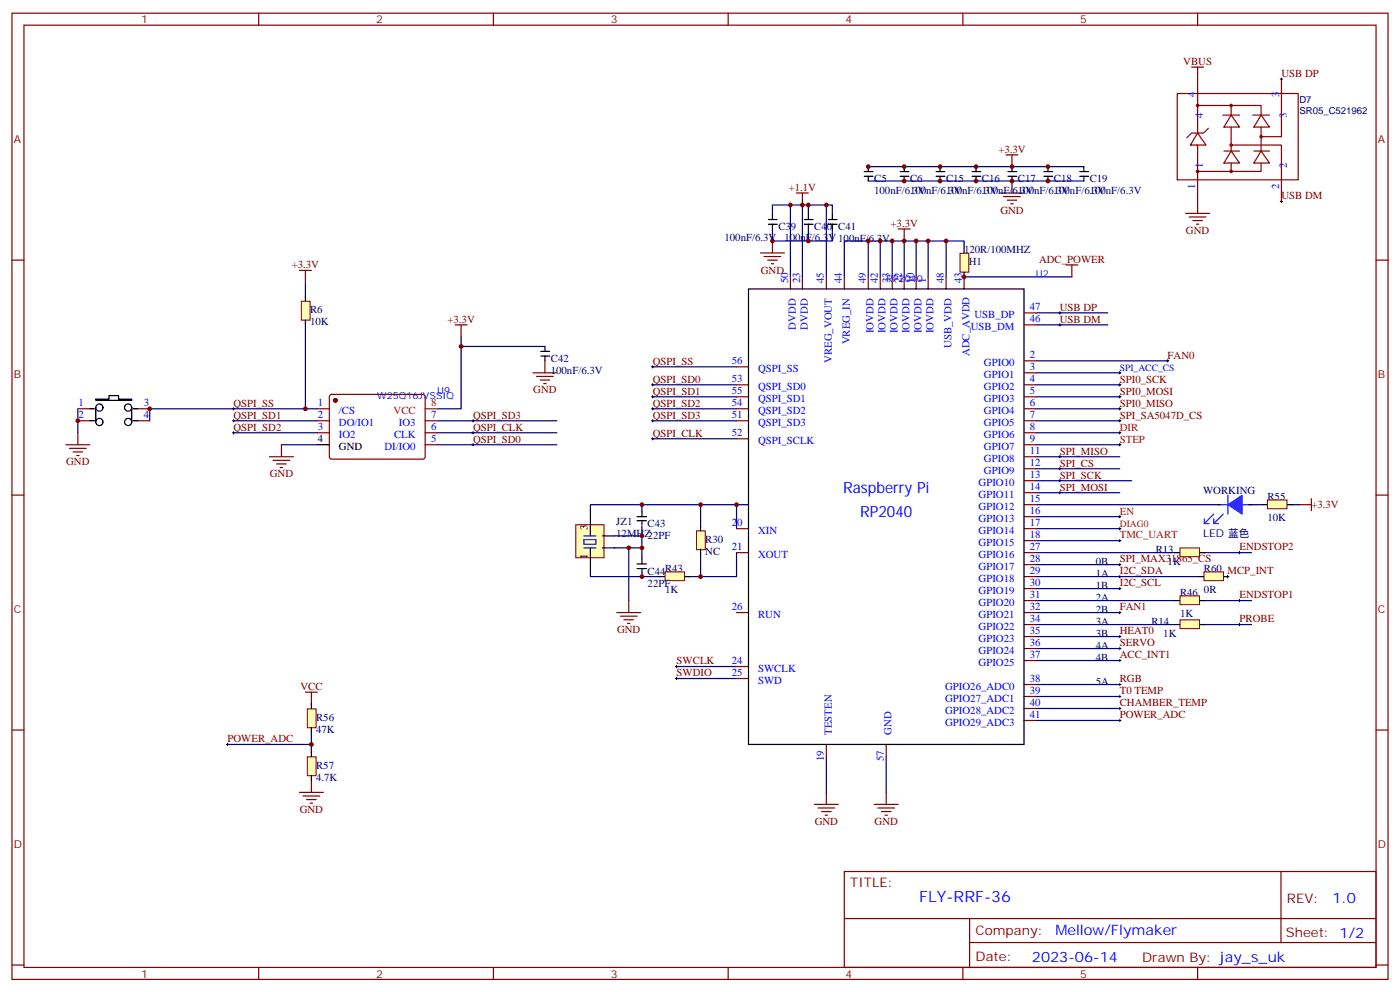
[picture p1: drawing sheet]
<svg xmlns="http://www.w3.org/2000/svg" width="412mm" height="292mm" viewBox="0 0 412 292" stroke-linecap="round" stroke-linejoin="round" font-family="sans-serif">
<g fill="none" stroke="#000" stroke-width=".29">
<path d="M377.1 23.3h.7M377.5 22.9v.7M377.1 59.3h.7M377.5 58.9v.7M311.9 92.1h.7M311.9 95.6h.7M312.2 91.7v.7M312.2 95.2v.8M68.8 119.9v.7M191.9 107.9h.7M191.9 113.2h.7M191.9 116.8h.7"/>
<path d="M192.3 107.6v.7M192.3 112.9v.7M192.3 116.4v.7M192.3 119.9v.7M329.5 113.2h.7M329.5 116.8h.7M329.5 109.7h.7M329.8 109.4v.7M329.8 112.9v.7M329.8 116.4v.7M329.8 119.9v.7M343.6 106.2h.7"/>
<path d="M344 105.8v.7M68.4 120.3h.7M68.4 123.8h.7M68.4 127.4h.7M68.8 123.5v.7M68.8 127v.7M139 123.8h.7M139 130.9h.7M139 127.4h.7M139.3 123.5v.7M139.3 127v.7M139.3 130.5v.7"/>
<path d="M191.9 120.3h.7M191.9 123.8h.7M191.9 129.1h.7M192.3 123.5v.7M192.3 128.8v.7M311.9 134.4h.7M311.9 137.9h.7M312.2 134.1v.7M312.2 137.6v.7M329.5 120.3h.7M329.5 123.8h.7M329.5 130.9h.7"/>
<path d="M329.5 127.4h.7M329.8 123.5v.7M329.8 127v.7M329.8 130.5v.7M311.9 141.5h.7M311.9 145h.7M312.2 141.1v.7M312.2 144.6v.7M329.5 152h.7M329.5 155.6h.7M329.5 159.1h.7M329.8 151.7v.7"/>
<path d="M329.8 155.2v.7M329.8 158.8v.7M329.5 169.7h.7M329.5 173.2h.7M329.5 166.2h.7M329.8 165.8v.7M329.8 169.3v.7M329.8 172.9v.7M329.8 179.9v.7M361.2 169.7h.7M361.6 169.3v.7M364.8 176.7h.7"/>
<path d="M364.8 162.6h.7M365.1 162.3v.7M365.1 176.4v.7M199 196.1h.7M199 199.7h.7M199.3 195.8v.7M199.3 199.3v.7M329.5 190.9h.7M329.5 187.3h.7M329.5 180.3h.7M329.5 194.4h.7M329.8 187v.7"/>
<path d="M329.8 190.5v.7M329.8 194v.7M364.8 183.8h.7M365.1 183.4v.7M66.7 219.1h.7M67 218.7v.7M329.5 205h.7M329.5 208.5h.7M329.5 212h.7M329.5 201.4h.7M329.8 201.1v.7M329.8 204.6v.7"/>
<path d="M329.8 208.1v.7M329.8 211.7v.7"/>
</g>
<g fill="none" stroke="#800000" stroke-width=".35">
<path d="M351 19.8h3.5M352.8 19.8v3.5M234.6 56.8h3.5M236.4 56.8v3.5M294.6 56.8h7M295.6 57.9h5M296.3 45.6h3.6M296.7 58.9h2.8M297.7 60h.7M298.1 45.6v3.5M298.1 53.3v3.5M352.8 59.3v3.5"/>
<path d="M88.2 79.6h3.5M90 79.6v3.5M224 74.4h7.1M225.1 75.5h4.9M226.1 76.6h2.9M227.2 77.6h.7M227.5 70.9v3.5M264.6 67.4h3.5M266.3 67.4v3.5M314 78h3.5M315.7 78v3.5M349.2 62.8h7.1"/>
<path d="M350.3 63.9h4.9M351.4 64.9h2.8M352.4 66h.7M134.1 95.6h3.5M135.8 95.6v3.5M157 109.7h7M158 110.8h5M159.1 111.8h2.8M160.2 112.9h.7M160.5 106.2v3.5M19.4 130.9h7.1M20.5 131.9h4.9"/>
<path d="M21.5 133h2.8M22.6 134.1h.7M22.9 127.4v3.5M79.4 134.4h7M80.4 135.5h5M81.5 136.5h2.8M82.5 137.6h.8M82.9 130.9v3.5M382.8 148.5h3.5M386.3 146.8v3.5M185.2 176.7v3.6M181.7 180.3h7"/>
<path d="M182.7 181.3h5M183.8 182.4h2.8M184.9 183.4h.7M90 203.7h3.5M91.7 203.7v3.5M88.2 233.2h7M89.3 234.2h4.9M90.3 235.3h2.8M91.4 236.4h.7M91.7 229.7v3.5M239.9 236.7h7M240.9 237.8h5"/>
<path d="M242 238.8h2.8M243.1 239.9h.7M243.4 233.2v3.5M257.5 236.7h7.1M258.6 237.8h4.9M259.6 238.8h2.9M260.7 239.9h.7M261.1 233.2v3.5"/>
</g>
<g fill="none" stroke="#000080" stroke-width=".35">
<path d="M255.8 53.3h63.5M319.3 49h-63.5v.7M227.5 67.4v3.5h17.7v-3.5M232.8 60.3h-5.3v2.8M236.4 60.3h-3.6v21.2M236.4 60.3h8.8v2.8M236.4 60.3v21.2M238.1 60.3v2.8M238.1 67.4v3.5M243.4 60.3v21.2M255.8 70.9h-7.1v10.6M259.3 70.9v10.6"/>
<path d="M262.8 70.9v10.6M266.3 70.9v10.6M269.9 70.9v10.6M273.4 70.9h5.3v10.6M278.7 70.9h5.3v2.1M90 83.3v3.8M90 95.6v24.7M135.8 99.1v2.9M255.8 81.5v-10.6h17.6v10.6M284 81.5h31.7M305.2 92.1h21.1M305.2 95.6h21.1"/>
<path d="M160.5 102h-24.7v18.3h-7M192.3 107.9h24.7M192.3 113.2h24.7M192.3 116.8h24.7M305.2 113.2h24.6M305.2 116.8h24.6M305.2 109.7h24.6M305.2 106.2h38.8M22.9 120.3v7.1M68.8 123.8h24.7M68.8 127.4h24.7M82.9 130.9h10.6"/>
<path d="M93.5 120.3h-49.4v3.5M128.8 123.8h35.2M128.8 127.4h35.2M128.8 130.9h35.2M192.3 120.3h24.7M192.3 123.8h24.7M192.3 129.1h24.7M305.2 120.3h24.6M305.2 123.8h24.6M305.2 127.4h24.6M305.2 130.9h24.6M305.2 134.4h24.6"/>
<path d="M305.2 137.9h24.6M189.1 154.9v2.8h-8.1M189.1 148.5v2.1M189.1 157.7v3.5M206.4 148.5v6.4M217 148.5v7.1M220.5 148.5h-46.6v2.1M305.2 145h24.6M305.2 159.1h24.6M305.2 152h24.6M305.2 141.5h28.2M305.2 148.5h53.6"/>
<path d="M305.2 155.6h24.6M368.7 148.5h3.1M380.3 148.5h2.5M173.9 168.3v1.4h15.2v-1.1M181 161.2h8.1v3.2M185.2 161.2v15.5M189.1 169.7h5.3M202.8 169.7h3.6M217 162.6v7.1h-10.6v-6.7M305.2 169.7h47.9M305.2 173.2h24.6M305.2 176.7h40.9"/>
<path d="M305.2 162.6h40.9M305.2 166.2h24.6M354.5 176.7h14.2M354.5 162.6h14.2M199.3 196.1h17.7M199.3 199.7h17.7M305.2 187.3h24.6M305.2 190.9h24.6M305.2 194.4h24.6M305.2 183.8h40.9M305.2 180.3h24.6M354.5 183.8h14.2"/>
<path d="M67 219.1h24.7M91.7 215.5v5.7M305.2 201.4h24.6M305.2 208.5h24.6M305.2 212h24.6M305.2 205h24.6M243.4 222.6v10.6M261.1 222.6v10.6"/>
</g>
<g fill="none" stroke="#870000" stroke-width=".35">
<path d="M232.8 81.5v3.5M236.4 81.5v3.5M243.4 81.5v3.5M248.7 81.5v3.5M255.8 81.5v3.5M259.3 81.5v3.5M262.8 81.5v3.5M266.3 81.5v3.5M269.9 81.5v3.5M273.4 81.5v3.5M278.7 81.5v3.5M284 81.5v3.5"/>
<path d="M301.6 92.1h3.6M301.6 95.6h3.6M97.2 116.3l.5-.2h27.1l.4 .7v17.9l-.7 .4-27.1-.1-.4-.6v-17.6zM217 107.9h3.5M217 116.8h3.5M217 113.2h3.5M301.6 116.8h3.6M301.6 113.2h3.6M301.6 109.7h3.6M301.6 106.2h3.6M93.5 127.4h3.5M93.5 123.8h3.5"/>
<path d="M93.5 120.3h3.5M125.2 130.9h3.6M125.2 127.4h3.6M125.2 123.8h3.6M217 123.8h3.5M217 120.3h3.5M217 129.1h3.5M301.6 130.9h3.6M301.6 127.4h3.6M301.6 123.8h3.6M301.6 120.3h3.6M301.6 137.9h3.6"/>
<path d="M301.6 134.4h3.6M217 155.6h3.5M301.6 155.6h3.6M301.6 159.1h3.6M301.6 152h3.6M301.6 148.5h3.6M301.6 145h3.6M301.6 141.5h3.6M217 162.6h3.5M301.6 176.7h3.6M301.6 173.2h3.6M301.6 169.7h3.6"/>
<path d="M301.6 166.2h3.6M301.6 162.6h3.6M217 180.3h3.5M217 199.7h3.5M217 196.1h3.5M301.6 194.4h3.6M301.6 190.9h3.6M301.6 187.3h3.6M301.6 183.8h3.6M301.6 180.3h3.6M243.4 219.1v3.5M261.1 219.1v3.5"/>
<path d="M301.6 212h3.6M301.6 208.5h3.6M301.6 205h3.6M301.6 201.4h3.6"/>
</g>
<path d="M220.5 85h81.1v134.1h-81.1zM93.5 130.9h3.5" fill="none" stroke="#000" stroke-width=".35"/>
<circle cx="98.8" cy="117.8" r=".53" fill="#870000" stroke="#870000" stroke-width=".35"/>
<path d="M125.2 120.3h3.6" fill="none" stroke="#f00" stroke-width=".35"/>
<path d="M169.6 154.4h8.3v9.7h-8.3z" fill="#ffffb0" stroke="#800000" stroke-width=".29"/>
<g fill="none" stroke="#000" stroke-width=".35">
<path d="M254.6 51.9h2.6M254.6 50.5h2.6M255.8 49v1.4M255.8 51.9v1.4M265.2 51.9h2.5M265.2 50.5h2.5M266.3 49v1.4M266.3 51.9v1.4M275.7 51.9h2.6M275.7 50.5h2.6M276.9 49v1.4M276.9 51.9v1.4"/>
<path d="M286.3 51.9h2.6M286.3 50.5h2.6M287.5 49v1.4M287.5 51.9v1.4M296.9 51.9h2.6M296.9 50.5h2.6M298.1 49v1.4M298.1 51.9v1.4M307.5 51.9h2.6M307.5 50.5h2.6M308.7 49v1.4M308.7 51.9v1.4"/>
<path d="M318.1 51.9h2.6M318.1 50.5h2.6M319.3 49v1.4M319.3 51.9v1.4M226.4 66h2.5M226.4 64.6h2.5M227.5 63.1v1.4M227.5 66v1.4M236.9 66h2.6M236.9 64.6h2.6M238.1 63.1v1.4M238.1 66v1.4"/>
<path d="M244 66h2.6M244 64.6h2.6M245.2 63.1v1.4M245.2 66v1.4M159.3 104.8h2.6M159.3 103.4h2.6M160.5 102v1.3M160.5 104.8v1.4M173.9 150.6v7.1M177.4 157.7h3.6M173.9 161.2v7.1M177.4 161.2h3.6"/>
</g>
<path d="M172 158.8h3.5v1.4h-3.5zM172 157.7h3.5M172 161.2h3.5" fill="none" stroke="#00f" stroke-width=".35"/>
<path d="M347.6 175.4h5.7v2.5h-5.7z" fill="#ffffb0" stroke="#800000" stroke-width=".29"/>
<path d="M346.1 176.7h1.4M353.5 176.7h1.4" fill="none" stroke="#000" stroke-width=".35"/>
<path d="M88.8 88.7h2.5v5.5h-2.5z" fill="#ffffb0" stroke="#800000" stroke-width=".29"/>
<path d="M90 87.1v1.4M90 94.2v1.4" fill="none" stroke="#000" stroke-width=".35"/>
<path d="M195.9 168.3h5.8v2.6h-5.8z" fill="#ffffb0" stroke="#800000" stroke-width=".29"/>
<path d="M194.4 169.7h1.4M201.8 169.7h1.4" fill="none" stroke="#000" stroke-width=".35"/>
<path d="M205.2 156.2h2.6v5.6h-2.6z" fill="#ffffb0" stroke="#800000" stroke-width=".29"/>
<path d="M187.7 153.2h2.7M187.7 152h2.7M189.1 150.6v1.4M189.1 153.1v1.4M206.4 154.9v1.4M187.7 167.3h2.7M187.7 165.9h2.7M189.1 164.4v1.4M189.1 167.2v1.4M206.4 161.6v1.4" fill="none" stroke="#000" stroke-width=".35"/>
<path d="M282.8 74.5h2.6v5.6h-2.6z" fill="#ffffb0" stroke="#800000" stroke-width=".29"/>
<path d="M284 73v1.4M284 80.1v1.4" fill="none" stroke="#000" stroke-width=".35"/>
<g fill="none" stroke="#900" stroke-width=".35">
<path d="M346.8 27.5h35.6v25.4h-35.6zM352.8 31h9.9v2.9M352.8 39.2l2.4 3.5h-4.5zM352.8 30.3v8.9M356 37.7l-1.5 1.5h-3.5l-1.4 1.4M360.2 33.9h4.9M362.7 31h8.8v2.9M362.7 33.9l2.4 3.5h-4.6zM362.7 37.4v7M369 33.9h4.9M371.5 33.9l2.4 3.5h-4.5zM371.5 37.4v7"/>
<path d="M377.5 30.3v9.9h-6M352.4 42.7h.4v9.5M360.5 44.4h4.6M362.7 42.7h14.8v9.5M362.7 48v2.4h-9.9M362.7 44.4l2.4 3.6h-4.6zM369.4 44.4h4.5M371.5 48v2.4h-8.8M371.5 44.4l2.4 3.6h-4.5z"/>
<circle cx="352.8" cy="31" r=".35"/>
<circle cx="362.7" cy="31" r=".35"/>
<circle cx="352.8" cy="50.4" r=".35"/>
<circle cx="362.7" cy="42.7" r=".35"/>
<circle cx="362.7" cy="50.4" r=".35"/>
<circle cx="371.5" cy="40.2" r=".35"/>
</g>
<path d="M352.8 23.3v7M377.5 23.3v7M352.8 52.2v7.1M377.5 52.2v7.1" fill="none" stroke="#870000" stroke-width=".35"/>
<path d="M347.6 182.4h5.7v2.6h-5.7z" fill="#ffffb0" stroke="#800000" stroke-width=".29"/>
<path d="M346.1 183.8h1.4M353.5 183.8h1.4" fill="none" stroke="#000" stroke-width=".35"/>
<path d="M347.6 161.2h5.7v2.6h-5.7z" fill="#ffffb0" stroke="#800000" stroke-width=".29"/>
<path d="M358.8 148.5h.7M368 148.5h.7M346.1 162.6h1.4M353.5 162.6h1.4" fill="none" stroke="#000" stroke-width=".35"/>
<path d="M354.8 154.1h1.4M354.8 152.7v1.4M357.5 154.1h1.4M357.5 152.7v1.4M357.5 151.3l-2.7 2.8M358.9 148.5h9.8M360.3 151.3l-2.8 2.8M361.7 145.7v5.6" fill="none" stroke="#00f" stroke-width=".35"/>
<path d="M361.7 148.5l4.2-2.8v5.6z" fill="#00f" stroke="#00f" stroke-width=".29"/>
<path d="M373.3 147.1h5.8v2.6h-5.8z" fill="#ffffb0" stroke="#800000" stroke-width=".29"/>
<path d="M371.8 148.5h1.4M379.3 148.5h1.3" fill="none" stroke="#000" stroke-width=".35"/>
<path d="M90.5 208.6h2.6v5.6h-2.6z" fill="#ffffb0" stroke="#800000" stroke-width=".29"/>
<path d="M91.7 207.1v1.4M91.7 214.2v1.3" fill="none" stroke="#000" stroke-width=".35"/>
<path d="M90.5 222.7h2.6v5.6h-2.6z" fill="#ffffb0" stroke="#800000" stroke-width=".29"/>
<g fill="none" stroke="#000" stroke-width=".35">
<path d="M28.2 117.5h3.9v-1.1h2.8v1.1h3.9v.3h-10.6zM28.2 119.9v4.3M38.8 119.9v4.3M26.5 120.3h1.4M26.5 123.8h1.4M39.2 120.3h1.4M39.2 123.8h1.4M91.7 221.2v1.4M91.7 228.3v1.4"/>
<circle cx="29.3" cy="119.9" r="1.06"/>
<circle cx="37.7" cy="119.9" r="1.06"/>
<circle cx="29.3" cy="124.2" r="1.06"/>
<circle cx="37.7" cy="124.2" r="1.06"/>
</g>
<path d="M22.9 120.3h3.6M22.9 123.8h3.6M40.6 120.3h3.5M40.6 123.8h3.5" fill="none" stroke="#870000" stroke-width=".35"/>
<path d="M354.7 168.3h5.7v2.6h-5.7z" fill="#ffffb0" stroke="#800000" stroke-width=".29"/>
<path d="M353.1 169.7h1.4M360.6 169.7h1.3" fill="none" stroke="#000" stroke-width=".35"/>
<g fill="none" stroke="#870000" stroke-width=".35">
<path d="M3.5 3.9h405.4v284.3h-405.4zM7.1 7.4h398.2v277.3h-398.2zM76.2 3.9v3.5M145.3 3.9v3.5M214.5 3.9v3.5M283.6 3.9v3.5M352.8 3.9v3.5M3.5 76.6h3.6M405.3 76.6h3.6M3.5 145.7h3.6M405.3 145.7h3.6M3.5 214.8h3.6"/>
<path d="M405.3 214.8h3.6M248.7 256.5h156.6v28.2h-156.6zM377.3 256.5v20.9M248.7 270.3h156.5M285.6 277.4h119.6M285.6 270.3v14.1M3.5 284h3.6M76.2 284.7v3.5M145.3 284.7v3.5M214.5 284.7v3.5M283.6 284.7v3.5M352.8 284.7v3.5"/>
<path d="M405.3 284h3.6"/>
</g>
<g fill="#800000">
<circle cx="22.9" cy="123.8" r=".71"/>
<circle cx="44.1" cy="120.3" r=".71"/>
<circle cx="90" cy="120.3" r=".71"/>
<circle cx="135.8" cy="102" r=".71"/>
<circle cx="185.2" cy="161.2" r=".71"/>
<circle cx="189.1" cy="169.7" r=".71"/>
<circle cx="189.1" cy="161.2" r=".71"/>
<circle cx="189.1" cy="157.7" r=".71"/>
<circle cx="189.1" cy="148.5" r=".71"/>
<circle cx="206.4" cy="169.7" r=".71"/>
<circle cx="206.4" cy="148.5" r=".71"/>
<circle cx="217" cy="148.5" r=".71"/>
<circle cx="227.5" cy="70.9" r=".71"/>
<circle cx="232.8" cy="60.3" r=".71"/>
<circle cx="236.4" cy="60.3" r=".71"/>
<circle cx="238.1" cy="70.9" r=".71"/>
<circle cx="238.1" cy="60.3" r=".71"/>
<circle cx="243.4" cy="60.3" r=".71"/>
<circle cx="255.8" cy="70.9" r=".71"/>
<circle cx="255.8" cy="49" r=".71"/>
<circle cx="259.3" cy="70.9" r=".71"/>
<circle cx="262.8" cy="70.9" r=".71"/>
<circle cx="266.3" cy="70.9" r=".71"/>
<circle cx="266.3" cy="53.3" r=".71"/>
<circle cx="266.3" cy="49" r=".71"/>
<circle cx="269.9" cy="70.9" r=".71"/>
<circle cx="273.4" cy="70.9" r=".71"/>
<circle cx="276.9" cy="53.3" r=".71"/>
<circle cx="276.9" cy="49" r=".71"/>
<circle cx="278.7" cy="70.9" r=".71"/>
<circle cx="284" cy="81.5" r=".71"/>
<circle cx="287.5" cy="53.3" r=".71"/>
<circle cx="287.5" cy="49" r=".71"/>
<circle cx="298.1" cy="53.3" r=".71"/>
<circle cx="298.1" cy="49" r=".71"/>
<circle cx="308.7" cy="53.3" r=".71"/>
<circle cx="308.7" cy="49" r=".71"/>
<circle cx="91.7" cy="219.1" r=".71"/>
</g>
<g font-size="4.6" fill="#00f">
<text x="248.4" y="145">Raspberry Pi</text>
<text x="253.4" y="152">RP2040</text>
<text x="270.8" y="265.5">FLY-RRF-36</text>
</g>
<g font-size="4.2" fill="#00f">
<text x="392.5" y="265.7">1.0</text>
<text x="310.9" y="275.3">Mellow/Flymaker</text>
<text x="304" y="283.1">2023-06-14</text>
</g>
<g font-size="3.9" fill="#800">
<text x="250.5" y="261.1">TITLE:</text>
<text x="379.1" y="265.7">REV:</text>
<text x="287.4" y="275.3">Company:</text>
<text x="378.7" y="275.9">Sheet: 1/2</text>
<text x="287.4" y="282.9">Date:</text>
<text x="336.4" y="283">Drawn By: jay_s_uk</text>
</g>
<g font-size="3.2" fill="#800">
<text x="41.6" y="6.9">1</text>
<text x="110.8" y="6.9">2</text>
<text x="179.9" y="6.9">3</text>
<text x="249.1" y="6.9">4</text>
<text x="318.2" y="6.9">5</text>
<text x="4.1" y="42">A</text>
<text x="405.9" y="42">A</text>
<text x="4.1" y="111.1">B</text>
<text x="405.9" y="111.1">B</text>
<text x="4.1" y="180.3">C</text>
<text x="405.9" y="180.3">C</text>
<text x="4.1" y="249.4">D</text>
<text x="405.9" y="249.4">D</text>
<text x="41.6" y="287.7">1</text>
<text x="110.8" y="287.7">2</text>
<text x="179.9" y="287.7">3</text>
<text x="249.1" y="287.7">4</text>
<text x="318.2" y="287.7">5</text>
</g>
<g font-size="3.2" fill="#800000">
<text x="348.6" y="19.1">VBUS</text>
<text x="377.5" y="22.6">USB DP</text>
<text x="294.1" y="44.9">+3.3V</text>
<text x="232.3" y="56.2">+1.1V</text>
<text x="377.5" y="58.6">USB DM</text>
<text x="294.7" y="62.9">GND</text>
<text x="262.3" y="66.7">+3.3V</text>
<text x="349.3" y="68.9">GND</text>
<text x="306.1" y="77.3">ADC_POWER</text>
<text x="85.9" y="78.9">+3.3V</text>
<text x="224.1" y="80.5">GND</text>
<text x="131.8" y="95">+3.3V</text>
<text x="312.2" y="91.4">USB DP</text>
<text x="312.2" y="95">USB DM</text>
<text x="192.3" y="107.3">QSPI_SS</text>
<text x="344" y="105.6">FAN0</text>
<text x="192.3" y="112.6">QSPI_SD0</text>
<text x="329.8" y="112.6">SPI0_SCK</text>
<text x="68.8" y="119.7">QSPI_SS</text>
<text x="157.1" y="115.8">GND</text>
<text x="192.3" y="116.1">QSPI_SD1</text>
<text x="192.3" y="119.7">QSPI_SD2</text>
<text x="329.8" y="119.7">SPI0_MISO</text>
<text x="329.8" y="116.1">SPI0_MOSI</text>
<text x="68.8" y="123.2">QSPI_SD1</text>
<text x="139.3" y="123.2">QSPI_SD3</text>
<text x="192.3" y="123.2">QSPI_SD3</text>
<text x="329.8" y="123.2">SPI_SA5047D_CS</text>
<text x="68.8" y="126.7">QSPI_SD2</text>
<text x="139.3" y="130.2">QSPI_SD0</text>
<text x="139.3" y="126.7">QSPI_CLK</text>
<text x="192.3" y="128.5">QSPI_CLK</text>
<text x="19.5" y="136.9">GND</text>
<text x="312.2" y="133.8">SPI_MISO</text>
<text x="312.2" y="137.3">SPI_CS</text>
<text x="79.5" y="140.5">GND</text>
<text x="312.2" y="140.8">SPI_SCK</text>
<text x="312.2" y="144.4">SPI_MOSI</text>
<text x="386.3" y="149.5">+3.3V</text>
<text x="365.1" y="162">ENDSTOP2</text>
<text x="329.8" y="165.5">SPI_MAX31865_CS</text>
<text x="329.8" y="169.1">I2C_SDA</text>
<text x="329.8" y="172.6">I2C_SCL</text>
<text x="361.6" y="169.1">MCP_INT</text>
<text x="329.8" y="179.6">FAN1</text>
<text x="365.1" y="176.1">ENDSTOP1</text>
<text x="365.1" y="183.2">PROBE</text>
<text x="181.8" y="186.3">GND</text>
<text x="329.8" y="190.2">SERVO</text>
<text x="329.8" y="186.7">HEAT0</text>
<text x="199.3" y="195.5">SWCLK</text>
<text x="329.8" y="193.7">ACC_INT1</text>
<text x="88.5" y="203.1">VCC</text>
<text x="199.3" y="199">SWDIO</text>
<text x="329.8" y="200.8">RGB</text>
<text x="329.8" y="204.3">T0 TEMP</text>
<text x="329.8" y="207.9">CHAMBER_TEMP</text>
<text x="329.8" y="211.4">POWER_ADC</text>
<text x="67" y="218.4">POWER_ADC</text>
<text x="88.3" y="239.3">GND</text>
<text x="240" y="242.8">GND</text>
<text x="257.6" y="242.8">GND</text>
</g>
<g font-size="3.2" fill="#00f">
<text x="352.1" y="28.6" transform="rotate(-90 352.1 28.6)">4</text>
<text x="376.8" y="28.6" transform="rotate(-90 376.8 28.6)">3</text>
<text x="354.4" y="34.7" transform="rotate(-90 354.4 34.7)">4</text>
<text x="379.1" y="34.7" transform="rotate(-90 379.1 34.7)">3</text>
<text x="354.4" y="49.4" transform="rotate(-90 354.4 49.4)">1</text>
<text x="379.1" y="49.4" transform="rotate(-90 379.1 49.4)">2</text>
<text x="352.1" y="55.6" transform="rotate(-90 352.1 55.6)">1</text>
<text x="376.8" y="55.6" transform="rotate(-90 376.8 55.6)">2</text>
<text x="232.1" y="83.3" transform="rotate(-90 232.1 83.3)">50</text>
<text x="235.7" y="83.3" transform="rotate(-90 235.7 83.3)">23</text>
<text x="242.7" y="83.3" transform="rotate(-90 242.7 83.3)">45</text>
<text x="248" y="83.3" transform="rotate(-90 248 83.3)">44</text>
<text x="255.1" y="83.3" transform="rotate(-90 255.1 83.3)">49</text>
<text x="258.6" y="83.3" transform="rotate(-90 258.6 83.3)">42</text>
<text x="262.1" y="83.3" transform="rotate(-90 262.1 83.3)">33</text>
<text x="265.6" y="83.3" transform="rotate(-90 265.6 83.3)">22</text>
<text x="269.2" y="83.3" transform="rotate(-90 269.2 83.3)">10</text>
<text x="272.7" y="83.3" transform="rotate(-90 272.7 83.3)">1</text>
<text x="278" y="83.3" transform="rotate(-90 278 83.3)">48</text>
<text x="283.3" y="83.3" transform="rotate(-90 283.3 83.3)">43</text>
<text x="287.1" y="93.7">USB_DP</text>
<text x="303.4" y="91.4">47</text>
<text x="303.4" y="94.9">46</text>
<text x="234.4" y="97" transform="rotate(-90 234.4 97)">DVDD</text>
<text x="237.9" y="97" transform="rotate(-90 237.9 97)">DVDD</text>
<text x="250.3" y="101.4" transform="rotate(-90 250.3 101.4)">VREG_IN</text>
<text x="257.4" y="98" transform="rotate(-90 257.4 98)">IOVDD</text>
<text x="260.9" y="98" transform="rotate(-90 260.9 98)">IOVDD</text>
<text x="264.4" y="98" transform="rotate(-90 264.4 98)">IOVDD</text>
<text x="267.9" y="98" transform="rotate(-90 267.9 98)">IOVDD</text>
<text x="271.5" y="98" transform="rotate(-90 271.5 98)">IOVDD</text>
<text x="275" y="98" transform="rotate(-90 275 98)">IOVDD</text>
<text x="286" y="97.2">USB_DM</text>
<text x="215.5" y="107.2">56</text>
<text x="245" y="106.8" transform="rotate(-90 245 106.8)">VREG_VOUT</text>
<text x="280.3" y="102.4" transform="rotate(-90 280.3 102.4)">USB_VDD</text>
<text x="285.6" y="104.8" transform="rotate(-90 285.6 104.8)">ADC_AVDD</text>
<text x="289.8" y="107.8">GPIO0</text>
<text x="303.4" y="105.5">2</text>
<text x="215.5" y="112.5">53</text>
<text x="223.3" y="109.5">QSPI_SS</text>
<text x="289.8" y="111.3">GPIO1</text>
<text x="303.4" y="112.5">4</text>
<text x="303.4" y="109">3</text>
<text x="23.1" y="119.6">1</text>
<text x="42.3" y="119.6">3</text>
<text x="93.7" y="119.6">1</text>
<text x="215.5" y="116.1">55</text>
<text x="215.5" y="119.6">54</text>
<text x="223.3" y="118.4">QSPI_SD1</text>
<text x="223.3" y="114.8">QSPI_SD0</text>
<text x="289.8" y="118.4">GPIO3</text>
<text x="289.8" y="114.8">GPIO2</text>
<text x="303.4" y="119.6">6</text>
<text x="303.4" y="116.1">5</text>
<text x="23.1" y="123.1">2</text>
<text x="42.3" y="123.1">4</text>
<text x="93.7" y="123.1">2</text>
<text x="99.8" y="121.9">/CS</text>
<text x="99.8" y="125.4">DO/IO1</text>
<text x="117.5" y="125.4">IO3</text>
<text x="127" y="123.1">7</text>
<text x="215.5" y="123.1">51</text>
<text x="223.3" y="121.9">QSPI_SD2</text>
<text x="223.3" y="125.4">QSPI_SD3</text>
<text x="289.8" y="125.4">GPIO5</text>
<text x="289.8" y="121.9">GPIO4</text>
<text x="303.4" y="123.1">7</text>
<text x="93.7" y="126.6">3</text>
<text x="99.8" y="128.9">IO2</text>
<text x="116.1" y="128.9">CLK</text>
<text x="127" y="130.2">5</text>
<text x="127" y="126.6">6</text>
<text x="215.5" y="128.4">52</text>
<text x="223.3" y="130.7">QSPI_SCLK</text>
<text x="289.8" y="128.9">GPIO6</text>
<text x="303.4" y="130.2">9</text>
<text x="303.4" y="126.6">8</text>
<text x="113.3" y="132.5">DI/IO0</text>
<text x="289.8" y="132.5">GPIO7</text>
<text x="289.8" y="136">GPIO8</text>
<text x="303.4" y="137.2">12</text>
<text x="303.4" y="133.7">11</text>
<text x="288.3" y="143.1">GPIO10</text>
<text x="289.8" y="139.5">GPIO9</text>
<text x="303.4" y="140.8">13</text>
<text x="288.3" y="146.6">GPIO11</text>
<text x="303.4" y="147.8">15</text>
<text x="303.4" y="144.3">14</text>
<text x="215.5" y="154.9">20</text>
<text x="288.3" y="153.6">GPIO13</text>
<text x="288.3" y="150.1">GPIO12</text>
<text x="303.4" y="154.9">17</text>
<text x="303.4" y="151.3">16</text>
<text x="215.5" y="161.9">21</text>
<text x="223.3" y="157.2">XIN</text>
<text x="288.3" y="160.7">GPIO15</text>
<text x="288.3" y="157.2">GPIO14</text>
<text x="303.4" y="161.9">27</text>
<text x="303.4" y="158.4">18</text>
<text x="223.3" y="164.2">XOUT</text>
<text x="288.3" y="167.7">GPIO17</text>
<text x="288.3" y="164.2">GPIO16</text>
<text x="303.4" y="165.5">28</text>
<text x="288.3" y="171.3">GPIO18</text>
<text x="303.4" y="172.5">30</text>
<text x="303.4" y="169">29</text>
<text x="215.5" y="179.6">26</text>
<text x="288.3" y="178.3">GPIO20</text>
<text x="288.3" y="174.8">GPIO19</text>
<text x="303.4" y="179.6">32</text>
<text x="303.4" y="176">31</text>
<text x="223.3" y="181.9">RUN</text>
<text x="288.3" y="185.4">GPIO22</text>
<text x="288.3" y="181.9">GPIO21</text>
<text x="303.4" y="183.1">34</text>
<text x="288.3" y="188.9">GPIO23</text>
<text x="303.4" y="190.1">36</text>
<text x="303.4" y="186.6">35</text>
<text x="215.5" y="195.4">24</text>
<text x="223.3" y="197.7">SWCLK</text>
<text x="288.3" y="196">GPIO25</text>
<text x="288.3" y="192.4">GPIO24</text>
<text x="303.4" y="193.7">37</text>
<text x="215.5" y="199">25</text>
<text x="223.3" y="201.3">SWD</text>
<text x="278.4" y="203">GPIO26_ADC0</text>
<text x="303.4" y="200.7">38</text>
<text x="278.4" y="206.6">GPIO27_ADC1</text>
<text x="303.4" y="207.8">40</text>
<text x="303.4" y="204.3">39</text>
<text x="278.4" y="213.6">GPIO29_ADC3</text>
<text x="278.4" y="210.1">GPIO28_ADC2</text>
<text x="303.4" y="211.3">41</text>
<text x="245" y="216.3" transform="rotate(-90 245 216.3)">TESTEN</text>
<text x="262.6" y="216.3" transform="rotate(-90 262.6 216.3)">GND</text>
<text x="242.7" y="224" transform="rotate(-90 242.7 224)">19</text>
<text x="260.3" y="224" transform="rotate(-90 260.3 224)">57</text>
</g>
<g font-size="3.2" fill="#000080">
<text x="257.5" y="53.7">C5</text>
<text x="268.1" y="53.7">C6</text>
<text x="278.7" y="53.7">C15</text>
<text x="289.3" y="53.7">C16</text>
<text x="299.8" y="53.7">C17</text>
<text x="310.4" y="53.7">C18</text>
<text x="321" y="53.7">C19</text>
<text x="257.5" y="57.2">100nF/6.3V</text>
<text x="268.1" y="57.2">100nF/6.3V</text>
<text x="278.7" y="57.2">100nF/6.3V</text>
<text x="289.3" y="57.2">100nF/6.3V</text>
<text x="299.8" y="57.2">100nF/6.3V</text>
<text x="310.4" y="57.2">100nF/6.3V</text>
<text x="321" y="57.2">100nF/6.3V</text>
<text x="213.4" y="70.9">100nF/6.3V</text>
<text x="229.3" y="67.8">C39</text>
<text x="231.1" y="70.9">100nF/6.3V 100nF/6.3V</text>
<text x="239.9" y="67.8">C40</text>
<text x="246.9" y="67.8">C41</text>
<text x="284" y="74.4">120R/100MHZ</text>
<text x="285.4" y="78.1">H1</text>
<text x="91.3" y="95.7">10K</text>
<text x="91.3" y="92.2">R6</text>
<text x="162.3" y="106.6">C42</text>
<text x="162.3" y="110.1">100nF/6.3V</text>
<text x="354.4" y="145.4">WORKING</text>
<text x="373.3" y="147.1">R55</text>
<text x="181.5" y="154.4">JZ1</text>
<text x="190.8" y="155.2">C43</text>
<text x="373.3" y="153.2">10K</text>
<text x="181.5" y="157.9">12MHZ</text>
<text x="190.8" y="158.8">22PF</text>
<text x="207.8" y="159.7">R30</text>
<text x="354.4" y="158.1">LED 蓝色</text>
<text x="207.8" y="163.3">NC</text>
<text x="322.8" y="166.2">0B</text>
<text x="340.4" y="162.6">R13</text>
<text x="344" y="166.2">1K</text>
<text x="190.8" y="172.6">22PF</text>
<text x="190.8" y="169.1">C44</text>
<text x="195.9" y="168.3">R43</text>
<text x="322.8" y="173.2">1B</text>
<text x="322.8" y="169.7">1A</text>
<text x="354.7" y="168.3">R60</text>
<text x="195.9" y="174.4">1K</text>
<text x="322.8" y="176.7">2A</text>
<text x="347.6" y="175.4">R46</text>
<text x="354.7" y="174.4">0R</text>
<text x="322.8" y="183.8">3A</text>
<text x="322.8" y="180.3">2B</text>
<text x="339.2" y="183.8">R14</text>
<text x="347.6" y="181.5">1K</text>
<text x="322.8" y="190.9">4A</text>
<text x="322.8" y="187.3">3B</text>
<text x="342.7" y="187.3">1K</text>
<text x="322.8" y="194.4">4B</text>
<text x="322.8" y="201.4">5A</text>
<text x="93.1" y="215.7">47K</text>
<text x="93.1" y="212.1">R56</text>
<text x="93.1" y="226.2">R57</text>
<text x="93.1" y="229.8">4.7K</text>
</g>
<g font-size="3.2" fill="#f00">
<text x="127" y="119.6">8</text>
<text x="115.9" y="121.9">VCC</text>
<text x="329.8" y="126.7">DIR</text>
<text x="329.8" y="130.2">STEP</text>
<text x="329.8" y="151.4">EN</text>
<text x="329.8" y="158.5">TMC_UART</text>
</g>
<g font-size="3.2">
<text x="93.7" y="130.2">4</text>
<text x="99.8" y="132.5">GND</text>
<text x="173.1" y="155.9" transform="rotate(-90 173.1 155.9)">3</text>
<text x="173.1" y="164.6" transform="rotate(-90 173.1 164.6)">1</text>
</g>
<g font-size="2.8" fill="#000080">
<text x="382.8" y="33.5">SR05_C521962</text>
<text x="382.8" y="30.3">D7</text>
</g>
<g font-size="2.8" fill="#00f">
<text x="261.1" y="82.9">RP2040</text>
<text x="305.2" y="81.5">U2</text>
<text x="329.8" y="109.1">SPI_ACC_CS</text>
<text x="111.1" y="117.5">W25Q16JVSSIQ</text>
<text x="128.8" y="116.1">U9</text>
</g>
<text font-size="2.8" fill="#f00" x="329.8" y="155">DIAG0</text>
</svg>
